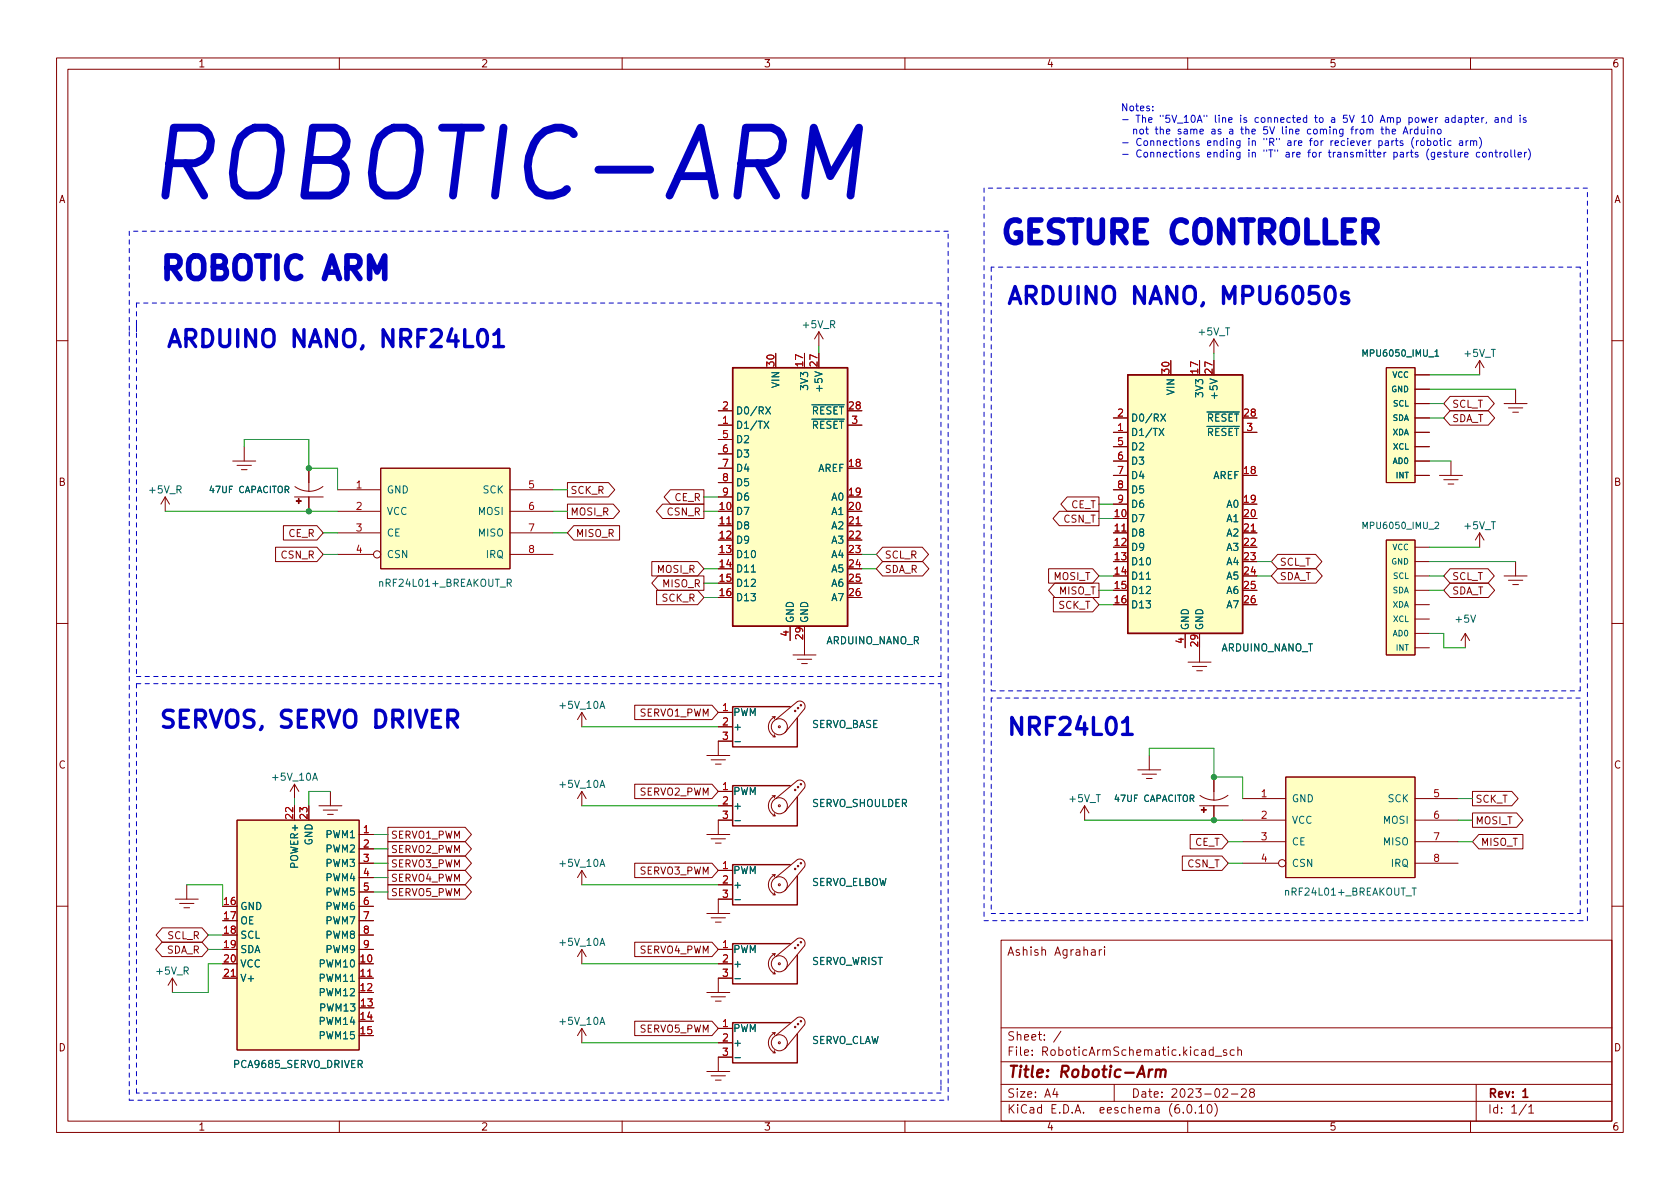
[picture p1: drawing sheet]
<svg xmlns="http://www.w3.org/2000/svg" width="297mm" height="210mm" viewBox="0 0 297 210" stroke-linecap="round" stroke-linejoin="round" font-family="sans-serif">
<g fill="none" stroke="#840000" stroke-width=".18">
<path d="M10 10.2h277v190.1h-277zM12 12.2h273v186.1h-273zM60 10.2v2M110 10.2v2M160 10.2v2M210 10.2v2M260 10.2v2M144.8 58.7l-.8 1.2M144.8 58.7v2.5M144.8 58.7l.7 1.2M214.6 59.9l-.7 1.3M214.6 59.9v2.6"/>
<path d="M214.6 59.9l.8 1.3M10 60.2h2M43.2 79v2.5M127 75.2h2.5M127 72.6h2.5M127 77.7h2.5M149.9 75.2h2.5M196.8 76.4h2.6M196.8 73.9h2.6M196.8 79h2.6M219.7 76.4h2.5M245.1 65h5.1v20.3h-5.1z"/>
<path d="M250.2 76.4h2.5M250.2 73.9h2.5M250.2 79h2.5M250.2 71.4h2.5M250.2 68.8h2.5M250.2 66.3h2.5M256.4 72.6h6.8l1.1 1.3-1.1 1.3h-6.8l-1.1-1.3zM256.4 70.1h6.7l1.1 1.3-1.1 1.2h-6.7l-1.1-1.2zM261.6 63.7l-.7 1.3M261.6 63.7v2.6M261.6 63.7l.8 1.3M265.9 71.4h4.1"/>
<path d="M266.7 72.1h2.5M267.5 72.9h1M268 68.8v2.6M285 60.2h2M29.2 87.9l-.8 1.2M29.2 87.9v2.5M29.2 87.9l.8 1.2M41.1 81.5h4.1M41.9 82.3h2.5M42.7 83.1h1M48.7 96.8h7.3l1.1 1.2-1.1 1.3h-7.3zM50.1 93h5.9l1.1 1.2-1.1 1.3h-5.9z"/>
<path d="M52.1 87.9h5M54.6 82.8v4.1a4.2 4.2 0 0 1-2.5-.9M54.6 87.9v2.5M57.1 86a4.1 4.1 0 0 1-2.5 .9M59.7 94.2h7.6M59.7 86.6h7.6M59.7 90.4h7.6M59.7 98h6.3M67.3 82.8h22.9v17.8h-22.9zM90.2 94.2h7.6M90.2 86.6h7.6M90.2 90.4h7.6"/>
<path d="M90.2 98h7.6M100.3 89.1h8.1l1.1 1.3-1.1 1.3h-8.1zM100.3 85.3h7.3l1.1 1.3-1.1 1.3h-7.3zM101.4 93h8.1v2.5h-8.1l-1.1-1.3zM115.2 99.3h8.1l1.2 1.3-1.2 1.2h-8.1zM117.1 89.1h7.4v2.6h-7.4l-1.1-1.3zM118.5 86.6h6v2.5h-6l-1.1-1.2zM127 87.9h2.5M127 93h2.5M127 80.3h2.5M127 82.8h2.5M127 85.3h2.5"/>
<path d="M149.9 93h2.5M156.1 96.8h7l1.1 1.2-1.1 1.3h-7l-1.2-1.3zM156.1 99.3h7l1.1 1.3-1.1 1.2h-7l-1.2-1.2zM187.3 90.4h7v2.6h-7l-1.1-1.3zM188.7 87.9h5.6v2.5h-5.6l-1.1-1.3zM196.8 94.2h2.6M196.8 81.5h2.6M196.8 84.1h2.6M196.8 86.6h2.6M196.8 89.1h2.6M219.7 94.2h2.5M225.9 98h6.7l1.1 1.3-1.1 1.3h-6.7l-1.1-1.3z"/>
<path d="M245.1 95.5h5.1v20.3h-5.1zM250.2 81.5h2.5M250.2 84.1h2.5M250.2 99.3h2.5M250.2 96.8h2.5M254.5 84.1h4.1M255.3 84.8h2.5M256 85.6h1M256.5 81.5v2.6M261.6 94.2v2.6M261.6 94.2l-.7 1.3M261.6 94.2l.8 1.3"/>
<path d="M268 99.3v2.5M10 110.2h2M116.1 104.4h7.2l1.2 1.3-1.2 1.2h-7.2zM116.4 101.8h8.1v2.6h-8.1l-1.2-1.3zM139.7 110.7v2.6M140.2 115.8h4.1M141 116.6h2.5M141.7 117.3h1M142.2 113.3v2.5M185.4 100.6h7.8l1.1 1.2-1.1 1.3h-7.8zM186.2 105.7h7l1.1 1.2-1.1 1.3h-7zM186.5 103.1h7.8v2.6h-7.8l-1.1-1.3z"/>
<path d="M209.5 112v2.5M210.1 117.1h4M210.8 117.9h2.6M211.6 118.6h1M212.1 114.5v2.6M225.9 100.6h6.8l1.1 1.2-1.1 1.3h-6.8l-1.1-1.3zM250.2 112h2.5M250.2 114.5h2.5M250.2 109.5h2.5M250.2 104.4h2.5M250.2 101.8h2.5M250.2 106.9h2.5"/>
<path d="M256.4 103.1h6.8l1.1 1.3-1.1 1.3h-6.8l-1.1-1.3zM256.4 100.6h6.7l1.1 1.2-1.1 1.3h-6.7l-1.1-1.3zM259.1 112l-.8 1.3M259.1 112v2.5M259.1 112l.7 1.3M265.9 101.8h4.1M266.7 102.6h2.5M267.5 103.4h1M285 110.2h2M52.1 138.7l-.8 1.2M52.1 138.7v2.5M52.1 138.7l.7 1.2"/>
<path d="M58.4 139.9v2.6M102.9 126v2.5M102.9 139.9v2.6M102.9 139.9l-.8 1.3M102.9 139.9l.7 1.3M102.9 126l-.8 1.2M102.9 126l.7 1.2M112.2 138.7h13.7l1.1 1.2-1.1 1.3h-13.7zM112.2 124.7h13.7l1.1 1.3-1.1 1.2h-13.7zM125 133.6h4M125.7 134.4h2.6M126.5 135.1h1"/>
<path d="M127 126h2.5M127 128.5h2.5M127 139.9h2.5M129.5 131.1h-2.5v2.5M136.5 126.7h.5M136.7 130.3h.3M136.9 129.9l.1 .4M137 126.7a1.93 1.93 0 0 0-1.1 1.8 1.93 1.93 0 0 0 1.1 1.8M137 126.7l-.1 .4M137.2 127.2l3.8-3.1a.94 .94 0 0 1 1.1 .1 .94 .94 0 0 1 .1 1.1l-3.4 4.2M201.2 136.1h4M201.9 136.9h2.6"/>
<path d="M202.7 137.7h1M203.2 133.6v2.5M214.6 137.4v4.1M227.3 137.4h22.9v17.8h-22.9zM260.3 139.9h7l1.1 1.3-1.1 1.3h-7zM31 159h4.1M31.7 159.8h2.6M33 156.5v2.5M41.9 145h21.6v40.7h-21.6zM56.4 142.5h4.1M57.1 143.3h2.6M57.9 144h1"/>
<path d="M63.5 152.6h2.5M63.5 147.6h2.5M63.5 150.1h2.5M63.5 155.2h2.5M63.5 157.7h2.5M68.6 151.4h13.6l1.2 1.2-1.2 1.3h-13.6zM68.6 148.8h13.6l1.2 1.3-1.2 1.3h-13.6zM68.6 146.3h13.6l1.2 1.3-1.2 1.2h-13.6zM68.6 153.9h13.6l1.2 1.3-1.2 1.3h-13.6zM68.6 156.5h13.6l1.2 1.2-1.2 1.3h-13.6zM102.9 153.9v2.6M102.9 153.9l-.8 1.3"/>
<path d="M102.9 153.9l.7 1.3M112.2 152.6h13.7l1.1 1.3-1.1 1.3h-13.7zM125 147.6h4M125.7 148.3h2.6M126.5 149.1h1M127 142.5h2.5M127 153.9h2.5M127 156.5h2.5M129.5 159h-2.5v2.5M129.5 145h-2.5v2.6M136.5 154.7h.5M136.5 140.7h.5"/>
<path d="M136.7 158.2h.3M136.7 144.3h.3M136.9 157.9l.1 .3M136.9 143.9l.1 .4M137 154.7a1.93 1.93 0 0 0-1.1 1.8 1.93 1.93 0 0 0 1.1 1.7M137 140.7a1.93 1.93 0 0 0-1.1 1.8 1.93 1.93 0 0 0 1.1 1.8M137 154.7l-.1 .4M137 140.7l-.1 .4M137.2 155.2l3.8-3.2a.94 .94 0 0 1 1.1 .2 .94 .94 0 0 1 .1 1.1l-3.4 4.2M137.2 141.2l3.8-3.2a.94 .94 0 0 1 1.1 .2 .94 .94 0 0 1 .1 1.1l-3.4 4.2M191.8 142.5l-.8 1.3M191.8 142.5v2.5"/>
<path d="M191.8 142.5l.7 1.3M209 151.4h7.1l1.1 1.2-1.1 1.3h-7.1zM210.4 147.6h5.7l1.1 1.2-1.1 1.3h-5.7zM212.1 142.5h5.1M212.2 140.7a4.2 4.2 0 0 0 2.4 .8M214.6 142.5v2.5M217.1 140.6a4.1 4.1 0 0 1-2.5 .9M219.7 141.2h7.6M219.7 145h7.6M219.7 148.8h7.6M219.7 152.6h6.4M250.2 141.2h7.6"/>
<path d="M250.2 145h7.6M250.2 148.8h7.6M250.2 152.6h7.6M260.3 143.8h7.9l1.1 1.2-1.1 1.3h-7.9zM261.5 147.6h7.8v2.5h-7.8l-1.2-1.3zM10 160.2h2M28.6 166.6h7.1l1.1 1.3-1.1 1.3h-7.1l-1.1-1.3zM28.7 164.1h7l1.1 1.2-1.1 1.3h-7l-1.1-1.3zM30.5 173l-.8 1.2M30.5 173v2.5M30.5 173l.7 1.2M32.5 160.5h1"/>
<path d="M39.4 173h2.5M63.5 173h2.5M63.5 160.3h2.5M63.5 162.8h2.5M63.5 165.3h2.5M63.5 167.9h2.5M102.9 167.9v2.5M102.9 167.9l-.8 1.3M102.9 167.9l.7 1.3M112.2 166.6h13.7l1.1 1.3-1.1 1.3h-13.7zM125 161.5h4M125 175.5h4"/>
<path d="M125.7 162.3h2.6M125.7 176.3h2.6M126.5 163.1h1M126.5 177h1M127 167.9h2.5M127 170.4h2.5M129.5 173h-2.5v2.5M136.5 168.7h.5M136.7 172.2h.3M136.9 171.8l.1 .4M137 168.7a1.93 1.93 0 0 0-1.1 1.7 1.93 1.93 0 0 0 1.1 1.8M137 168.7l-.1 .3"/>
<path d="M137.2 169.2l3.8-3.2a.94 .94 0 0 1 1.1 .2 .94 .94 0 0 1 .1 1.1l-3.4 4.1M177 166.3h108v32h-108zM193 168h.6v.9M193.6 168.3l-.5 .1a.29 .29 0 0 0-.2 .2 .29 .29 0 0 0 .2 .3h.5M194.4 167.9v1M194.8 167.9l-.3 .1-.1 .2M195.3 167.4v.2M195.3 167.9v1M285 160.2h2M60 198.3v2M102.9 181.9l-.8 1.2M102.9 181.9v2.5"/>
<path d="M102.9 181.9l.7 1.2M110 198.3v2M112.2 180.6h13.7l1.1 1.3-1.1 1.2h-13.7zM125 189.5h4M125.7 190.2h2.6M126.5 191h1M127 181.9h2.5M127 184.4h2.5M129.5 186.9h-2.5v2.6M136.5 182.6h.5M136.7 186.2h.3M136.9 185.8l.1 .4"/>
<path d="M137 182.6a1.93 1.93 0 0 0-1.1 1.8 1.93 1.93 0 0 0 1.1 1.8M137 182.6l-.1 .4M137.2 183.1l3.8-3.1a.94 .94 0 0 1 1.1 .1 .94 .94 0 0 1 .1 1.1l-3.4 4.2M160 198.3v2M177 194.8h108M177 191.8h108M177 187.8h108M177 181.8h108M186.5 192.5l-.4 1h1M186.9 193v1M187.6 182.4l-1.3 1.9M197 191.8v3"/>
<path d="M210 198.3v2M210.1 195.4l.1-.1a.81 .81 0 0 1 .6 .7 .81 .81 0 0 1-.3 .8h-.1a.81 .81 0 0 1-.6-.6 .81 .81 0 0 1 .3-.8zM211.4 196.7v.1M212 195.8l.4-.5v1.5M212 196.8h.9M213.6 195.4l.2-.1a.81 .81 0 0 1 .6 .7 .81 .81 0 0 1-.3 .8h-.2a.81 .81 0 0 1-.5-.6 .81 .81 0 0 1 .2-.8zM214.5 185.7l-.4-.1-.3 .3v.4l.1 .3h.6M214.5 185.1v1.5M214.8 195.1a1.72 1.72 0 0 1 0 2.3M214.9 186.8h1.1M216.2 192.7l.6-.2 .2 .2 .1 .3-1 1h1M216.9 185.7l-.4-.1-.2 .2 .1 .3 .5 .1v.4h-.6"/>
<path d="M217.7 193.5h1.2M218.2 185.7l-.4-.1-.3 .3v.4l.1 .3h.6M218.9 185.8l.2-.2 .3 .1 .1 .9M218.9 185.1v1.5M219.5 192.7l.6-.2 .2 .2 .1 .3-1 1h1M221.2 193.2l-.3-.3 .1-.2 .2-.2 .4 .1 .2 .2-.1 .2-.6 .2-.2 .3 .1 .4 .2 .1h.4l.2-.3-.1-.4-.2-.1M260 198.3v2M261 191.8v6.5M269.9 195.3l-1.3 1.9M270.3 195.8l.4-.5v1.5M270.3 196.8h.9"/>
<circle cx="66.7" cy="98" r=".63"/>
<circle cx="137.8" cy="128.5" r=".18"/>
<circle cx="137.8" cy="128.5" r="1.42"/>
<circle cx="140.6" cy="139.7" r=".13"/>
<circle cx="140.6" cy="125.7" r=".13"/>
<circle cx="141.1" cy="139.2" r=".13"/>
<circle cx="141.1" cy="125.2" r=".13"/>
<circle cx="141.6" cy="138.7" r=".13"/>
<circle cx="141.6" cy="124.7" r=".13"/>
<circle cx="137.8" cy="142.5" r=".18"/>
<circle cx="137.8" cy="156.5" r=".18"/>
<circle cx="137.8" cy="156.5" r="1.42"/>
<circle cx="137.8" cy="142.5" r="1.42"/>
<circle cx="140.6" cy="153.7" r=".13"/>
<circle cx="141.1" cy="153.2" r=".13"/>
<circle cx="141.6" cy="152.6" r=".13"/>
<circle cx="226.7" cy="152.6" r=".63"/>
<circle cx="137.8" cy="170.4" r=".18"/>
<circle cx="137.8" cy="170.4" r="1.42"/>
<circle cx="140.6" cy="167.6" r=".13"/>
<circle cx="141.1" cy="167.1" r=".13"/>
<circle cx="141.6" cy="166.6" r=".13"/>
<circle cx="137.8" cy="184.4" r=".18"/>
<circle cx="137.8" cy="184.4" r="1.42"/>
<circle cx="140.6" cy="181.6" r=".13"/>
<circle cx="141.1" cy="181.1" r=".13"/>
<circle cx="141.6" cy="180.6" r=".13"/>
</g>
<path d="M269.3 193l.4-.5v1.5M269.3 194h.8" fill="none" stroke="#840000" stroke-width=".3"/>
<path d="M203.8 189.1l-.4 .1-.2 .3M204.4 189.3a.49 .49 0 0 1 .9 .1l-.2 1.1M204.4 189.1l-.1 1.4M205.3 189.4a.5 .5 0 0 1 .7-.2v1.3" fill="none" stroke="#840000" stroke-width=".4"/>
<g fill="#ffffc2" stroke="#ffffc2" stroke-width=".18">
<path d="M199.4 66.3h20.3v45.7h-20.3z"/>
<path d="M245.1 65h5.1v20.3h-5.1z"/>
<path d="M227.3 137.4h22.9v17.8h-22.9z"/>
<path d="M67.3 82.8h22.9v17.8h-22.9z"/>
<path d="M41.9 145h21.6v40.7h-21.6z"/>
<path d="M129.5 65h20.4v45.7h-20.4z"/>
<path d="M245.1 95.5h5.1v20.3h-5.1z"/>
</g>
<path d="M129.5 65h20.4v45.7h-20.4zM199.4 66.3h20.3v45.7h-20.3zM139.7 125h-10.2v7.1h11.5v-5.1M139.7 138.9h-10.2v7.1h11.5v-5M139.7 152.9h-10.2v7.1h11.5v-5.1M139.7 166.9h-10.2v7.1h11.5v-5.1M139.7 180.8h-10.2v7.2h11.5v-5.1" fill="none" stroke="#840000" stroke-width=".25"/>
<g fill="none" stroke="#006464" stroke-width=".18">
<path d="M135.1 74.5l.8 1.3M135.4 71.9l.8 1.3M135.9 74.5l-.8 1.3M136.2 71.9l-.8 1.3M204.9 75.8l.9 1.2M205.2 73.2l.9 1.3M205.8 75.8l-.9 1.2M206.1 73.2l-.9 1.3M253.7 63h.7M89.7 103.1l.6-.1 .1-.2v-.3l-.7-.1v1.3M90 103.1l.4 .6M132.8 101.2h.8"/>
<path d="M202.7 102.4h.7M129.9 131.1h1M129.9 159.1h1M129.9 145.1h1M249.7 157h.7M129.9 173.1h1M129.9 187h1"/>
</g>
<g fill="#840000" stroke="#840000" stroke-width=".18">
<path d="M52.4 88.5h.9v.2h-.9z"/>
<path d="M52.8 88.2h.1v.8h-.1z"/>
<path d="M212.4 143.1h.9v.2h-.9z"/>
<path d="M212.8 142.8h.1v.9h-.1z"/>
</g>
<path d="M84.7 58.6a.72 .72 0 0 1 .8-.3 .72 .72 0 0 1 .5 .6 1.76 1.76 0 0 1-.5 2.4 .77 .77 0 0 1-.9-.6 2.56 2.56 0 0 1 .1-2.1zM87.3 59.1l.6-.4 .3-.4v3M234.6 51a.72 .72 0 0 1 .8-.3 .72 .72 0 0 1 .5 .5 1.76 1.76 0 0 1-.6 2.5 .77 .77 0 0 1-.8-.6 2.56 2.56 0 0 1 .1-2.1zM238.3 51.8l-.7-.1-.3 .1-.1 .3 .1 .4 1 .3 .2 .3-.2 .4-.3 .2h-.5l-.3-.2M87.3 61.3h1.7M79.2 127.2h1.1a.81 .81 0 0 0 .6-.8 .81 .81 0 0 0-.6-.8h-1.1v3M79.9 127.2l1 1.4M198.5 127.7l.3-.1 .5-.7v3M198.5 129.9h1.7" fill="none" stroke="#0000c2" stroke-width=".6"/>
<g fill="none" stroke="#0000c2" stroke-width=".18">
<path d="M203.8 19.5v.1M203.8 18.8v.1M242.2 23l.2-.2 .3 .1 .1 .8M244.2 22.8h.4M244.3 22.4v1.1l.3 .2M245.1 23l.1-.2 .3 .1 .1 .8M245.1 22.4v1.3M246.2 23.3l.6-.2-.1-.2-.4-.1-.1 .2v.6h.5M248 24.9h-.3l-.2 .2 .1 .2 .4 .1v.3h-.5M248.1 23.7l.4-1.3 .4 1.3M248.2 23.3h.6M249.4 22.8v.9"/>
<path d="M249.7 22.8l-.3 .3M250 24.3a1.46 1.46 0 0 0 0 1.9M250.4 24.9v.8M250.7 22.9l-.4-.1-.2 .3 .1 .5h.5M250.7 22.4v1.3M250.8 24.9l-.4 .2M251.3 22.8l.1 .8 .3 .1 .1-.1M251.3 24.9h.3l.2 .2v.4l-.2 .2h-.3l-.1-.2zM251.8 22.8v.9M252.4 24.9h.3l.3 .2-.1 .6h-.5M252.4 24.5v1.2M252.4 22.8v.9"/>
<path d="M253 23l.2-.2 .3 .1 .1 .8M253 22.8v.9M253.6 24.9h.3l.2 .2v.4l-.2 .2h-.3l-.1-.2zM254.2 27.4l.6-.2-.1-.2-.3-.1-.2 .2 .1 .6h.4M254.3 22.9l.3-.1 .2 .3v.3l-.2 .3-.3-.1-.2-.2zM254.5 24.9h.5M254.7 24.5v1.1l.3 .1M255.4 24.5v.1M255.4 24.9v.8M255.6 20.9h.5v.7M255.8 27l-.3-.1-.2 .2v.2l.5 .1v.3h-.5M256.1 21.1l-.4 .1-.2 .1 .2 .3h.4"/>
<path d="M256.2 26.9h.5M256.4 26.5v1.1l.3 .2M256.6 24.9h-.4l-.2 .2 .1 .6h.5M257.1 26.9l.1 .8 .3 .1 .1-.1M257.3 20.9l-.4-.1-.2 .2 .1 .6h.5M257.3 20.4v1.2M257.6 26.9v.9M257.9 20.9h.5v.7M258.1 24.9h.5v.8M258.2 26.9v.9M258.4 21.1l-.4 .1-.2 .1 .2 .3h.4M258.6 25.2l-.4 .1-.2 .1 .2 .3h.4"/>
<path d="M258.6 26.9l-.4 .3M259 27.4l.6-.2-.1-.2-.3-.1-.2 .2v.6h.5M259 20.9l.4-.1 .2 .2-.1 .6h-.5M259 20.8v1.3M259.2 24.9v.8M259.6 24.9l-.4 .2M260 25l.2-.1h.3v.8M260 20.8h.5M260 24.9v.8M260.2 20.4v1.1l.3 .1M260.5 25.1l.2-.2h.3l.1 .8M260.9 21.2l.6-.1-.1-.2-.4-.1-.1 .2v.6h.5"/>
<path d="M261.6 24.3a1.46 1.46 0 0 1 0 1.9M261.6 27l-.3-.1-.3 .3 .2 .5h.4M262 20.8v.8M262.2 27.1l.2-.2 .3 .2 .1 .4-.1 .2-.3 .1-.2-.1zM262.4 20.8l-.4 .2M262.8 21.6l-.1 .2M263.3 27.1l.2-.2 .3 .1 .1 .8M263.3 26.9v.9M264.3 26.9h.5M264.4 20.9h.4l.1 .7M264.5 26.5v1.1l.3 .2M264.9 21.1l-.4 .1-.2 .1 .2 .3h.4"/>
<path d="M265.2 26.9v.9M265.5 20.9l.2-.1 .3 .1v.7M265.5 20.8v.8M265.6 26.9l-.4 .3M266 27.1l.2-.2 .3 .2 .1 .4-.1 .2-.3 .1-.2-.1zM267.1 26.5v1.1l.2 .2M267.2 20.9l-.4-.1-.2 .2 .1 .6h.5M267.2 20.4v1.2M267.8 26.5v1.1l.2 .2M268.4 27.4l.6-.2v-.2l-.4-.1-.2 .2 .1 .6h.5M268.8 20.4v.1M268.8 20.8v.8"/>
<path d="M269.6 26.9v.9M269.8 20.9l-.3-.1-.2 .2 .1 .2 .4 .1v.3h-.5M269.9 26.9l-.3 .3M270.2 26.3a1.46 1.46 0 0 1 0 2"/>
</g>
<g fill="none" stroke="#0000c2" stroke-width=".18" stroke-dasharray=".8 .8">
<path d="M174 33.3v15.2M280.7 33.3h-106.7M22.9 40.9v17.8M22.9 58.7v135.9M24.1 53.6v5.1M24.1 57.4v62.2M166.4 53.6h-142.3M167.6 40.9h-144.7M174 48.5v114.3M175.3 47.2v75M279.4 47.2h-104.1M24.1 119.6h142.3"/>
<path d="M166.4 119.6v-66M24.1 120.9h142.3M166.4 120.9v71.1M175.3 122.2h6.3M175.3 123.4v38.1M181.6 123.4h-6.3M181.6 122.2h97.8M279.4 122.2v-75M279.4 123.4h-97.8M174 162.8h106.7M175.3 161.5h104.1M279.4 161.5v-38.1"/>
<path d="M280.7 162.8v-129.5M22.9 194.6h144.7M24.1 193.3v-72.4M166.4 192v1.3M166.4 193.3h-142.3M167.6 194.6v-153.7"/>
</g>
<g fill="none" stroke="#009600" stroke-width=".18">
<path d="M43.2 79v-1.3h11.4v5.1h5.1v3.8M144.8 61.2v1.3M214.6 62.5v1.2M252.7 71.4h2.6M252.7 68.8h15.3M252.7 66.3h8.9M252.7 73.9h2.6M29.2 90.4h30.5M57.1 98h2.6M57.1 94.2h2.6M97.8 90.4h2.5M97.8 86.6h2.5"/>
<path d="M97.8 94.2h2.5M124.5 90.4h2.5M124.5 87.9h2.5M152.4 98h2.5M194.3 91.7h2.5M194.3 89.1h2.5M222.2 99.3h2.6M252.7 81.5h3.8M252.7 99.3h15.3M252.7 96.8h8.9M124.5 100.6h2.5M124.5 103.1h2.5"/>
<path d="M124.5 105.7h2.5M152.4 100.6h2.5M194.3 101.8h2.5M194.3 104.4h2.5M194.3 106.9h2.5M222.2 101.8h2.6M252.7 101.8h2.6M252.7 104.4h2.6M252.7 112h2.6v2.5h3.8M58.4 139.9h-3.8v2.6M102.9 128.5h24.1M203.2 133.6v-1.3h11.4v5.1h5.1v3.8"/>
<path d="M33 156.5h6.4v3.8M52.1 141.2v1.3M66 152.6h2.6M66 150.1h2.6M66 155.2h2.6M66 157.7h2.6M66 147.6h2.6M102.9 156.5h24.1M102.9 142.5h24.1M191.8 145h27.9M217.2 148.8h2.5M217.2 152.6h2.5"/>
<path d="M257.8 141.2h2.5M257.8 148.8h2.5M257.8 145h2.5M36.8 167.9h2.6M36.8 165.3h2.6M39.4 170.4h-2.6v5.1h-6.3M102.9 170.4h24.1M102.9 184.4h24.1"/>
</g>
<g fill="#009600" stroke="#009600" stroke-width=".18">
<circle cx="214.6" cy="137.4" r=".46"/>
<circle cx="214.6" cy="145" r=".46"/>
<circle cx="54.6" cy="82.8" r=".46"/>
<circle cx="54.6" cy="90.4" r=".46"/>
</g>
<text font-size="16.7" fill="#0000c2" x="25.4" y="35.1">ROBOTIC-ARM</text>
<g font-size="5.6" fill="#0000c2">
<text x="176.5" y="43.1">GESTURE CONTROLLER</text>
<text x="27.9" y="49.4">ROBOTIC ARM</text>
</g>
<g font-size="4.2" fill="#0000c2">
<text x="177.8" y="53.8">ARDUINO NANO, MPU6050s</text>
<text x="29.2" y="61.4">ARDUINO NANO, NRF24L01</text>
<text x="27.9" y="128.7">SERVOS, SERVO DRIVER</text>
<text x="177.8" y="130">NRF24L01</text>
</g>
<text font-size="2.8" fill="#840000" x="178" y="190.6">Title: Robotic-Arm</text>
<g font-size="2.1" fill="#840000">
<text x="178" y="169">Ashish Agrahari</text>
<text x="178" y="184">Sheet: /</text>
<text x="178" y="186.7">File: RoboticArmSchematic.kicad_sch</text>
<text x="178" y="196.9">KiCad E.D.A. eeschema (6.0.10)</text>
<text x="178" y="194.1">Size: A4</text>
<text x="200" y="194.1">Date: 2023-02-28</text>
<text x="263" y="194.1">Rev: 1</text>
<text x="263" y="196.9">Id: 1/1</text>
</g>
<g font-size="1.8" fill="#840000">
<text x="35" y="11.9">1</text>
<text x="85" y="11.9">2</text>
<text x="135" y="11.9">3</text>
<text x="185" y="11.9">4</text>
<text x="235" y="11.9">5</text>
<text x="285" y="11.9">6</text>
<text x="10.3" y="35.9">A</text>
<text x="285.3" y="35.9">A</text>
<text x="256.7" y="74.6">SDA_T</text>
<text x="256.7" y="72.1">SCL_T</text>
<text x="10.3" y="85.9">B</text>
<text x="100.8" y="87.3">SCK_R</text>
<text x="119.3" y="88.6">CE_R</text>
<text x="189.3" y="89.9">CE_T</text>
<text x="285.3" y="85.9">B</text>
<text x="51" y="95">CE_R</text>
<text x="100.8" y="91.1">MOSI_R</text>
<text x="101.8" y="95">MISO_R</text>
<text x="118" y="91.1">CSN_R</text>
<text x="188" y="92.4">CSN_T</text>
<text x="49.7" y="98.8">CSN_R</text>
<text x="116.2" y="101.3">MOSI_R</text>
<text x="156.4" y="98.8">SCL_R</text>
<text x="156.4" y="101.3">SDA_R</text>
<text x="226.2" y="100">SCL_T</text>
<text x="117" y="106.4">SCK_R</text>
<text x="117.2" y="103.8">MISO_R</text>
<text x="186.3" y="102.6">MOSI_T</text>
<text x="187.1" y="107.7">SCK_T</text>
<text x="187.2" y="105.1">MISO_T</text>
<text x="226.2" y="102.6">SDA_T</text>
<text x="256.7" y="105.1">SDA_T</text>
<text x="256.7" y="102.6">SCL_T</text>
<text x="113.1" y="126.7">SERVO1_PWM</text>
<text x="10.3" y="135.9">C</text>
<text x="285.3" y="135.9">C</text>
<text x="113.1" y="140.7">SERVO2_PWM</text>
<text x="260.8" y="141.9">SCK_T</text>
<text x="69.1" y="148.3">SERVO1_PWM</text>
<text x="211.2" y="149.6">CE_T</text>
<text x="260.8" y="145.8">MOSI_T</text>
<text x="261.8" y="149.6">MISO_T</text>
<text x="69.1" y="153.4">SERVO3_PWM</text>
<text x="69.1" y="150.8">SERVO2_PWM</text>
<text x="69.1" y="155.9">SERVO4_PWM</text>
<text x="113.1" y="154.6">SERVO3_PWM</text>
<text x="209.9" y="153.4">CSN_T</text>
<text x="69.1" y="158.5">SERVO5_PWM</text>
<text x="29.6" y="166.1">SCL_R</text>
<text x="29.4" y="168.6">SDA_R</text>
<text x="113.1" y="168.6">SERVO4_PWM</text>
<text x="10.3" y="185.9">D</text>
<text x="113.1" y="182.6">SERVO5_PWM</text>
<text x="285.3" y="185.9">D</text>
<text x="35" y="199.9">1</text>
<text x="85" y="199.9">2</text>
<text x="135" y="199.9">3</text>
<text x="185" y="199.9">4</text>
<text x="235" y="199.9">5</text>
<text x="285" y="199.9">6</text>
</g>
<g font-size="1.8" fill="#0000c2">
<text x="198.1" y="19.7">Notes:</text>
<text x="198.1" y="21.7">- The &quot;5V_10A&quot; line is connected to a 5V 10 Amp power adapter, and is</text>
<text x="199.1" y="23.7">not the same as a the 5V line coming from the Arduino</text>
<text x="198.1" y="25.8">- Connections ending in &quot;R&quot; are for reciever parts (robotic arm)</text>
<text x="198.1" y="27.8">- Connections ending in &quot;T&quot; are for transmitter parts (gesture controller)</text>
</g>
<g font-size="1.8" fill="#006464">
<text x="142.1" y="58">+5V_R</text>
<text x="212" y="59.3">+5V_T</text>
<text x="259" y="63.1">+5V_T</text>
<text x="137.8" y="68.5" transform="rotate(-90 137.8 68.5)">VIN</text>
<text x="142.9" y="68.7" transform="rotate(-90 142.9 68.7)">3V3</text>
<text x="145.4" y="68.7" transform="rotate(-90 145.4 68.7)">+5V</text>
<text x="207.6" y="69.7" transform="rotate(-90 207.6 69.7)">VIN</text>
<text x="212.7" y="69.9" transform="rotate(-90 212.7 69.9)">3V3</text>
<text x="215.3" y="70" transform="rotate(-90 215.3 70)">+5V</text>
<text x="130" y="75.8">D1/TX</text>
<text x="130" y="73.3">D0/RX</text>
<text x="142.1" y="73.3">~{RESET}</text>
<text x="142.1" y="75.8">~{RESET}</text>
<text x="199.9" y="77.1">D1/TX</text>
<text x="199.9" y="74.5">D0/RX</text>
<text x="211.9" y="74.5">~{RESET}</text>
<text x="211.9" y="77.1">~{RESET}</text>
<text x="130" y="78.4">D2</text>
<text x="130" y="80.9">D3</text>
<text x="130" y="83.4">D4</text>
<text x="144.5" y="83.4">AREF</text>
<text x="199.9" y="79.6">D2</text>
<text x="199.9" y="82.2">D3</text>
<text x="26.5" y="87.2">+5V_R</text>
<text x="68.3" y="87.2">GND</text>
<text x="85.4" y="87.2">SCK</text>
<text x="130" y="86">D5</text>
<text x="130" y="88.5">D6</text>
<text x="147.1" y="88.5">A0</text>
<text x="199.9" y="84.7">D4</text>
<text x="199.9" y="87.2">D5</text>
<text x="199.9" y="89.8">D6</text>
<text x="214.4" y="84.7">AREF</text>
<text x="216.9" y="89.8">A0</text>
<text x="68.3" y="91.1">VCC</text>
<text x="68.3" y="94.9">CE</text>
<text x="84.6" y="91.1">MOSI</text>
<text x="84.6" y="94.9">MISO</text>
<text x="130" y="91.1">D7</text>
<text x="130" y="93.6">D8</text>
<text x="147.1" y="91.1">A1</text>
<text x="147.1" y="93.6">A2</text>
<text x="199.9" y="92.3">D7</text>
<text x="199.9" y="94.9">D8</text>
<text x="216.9" y="92.3">A1</text>
<text x="216.9" y="94.9">A2</text>
<text x="259" y="93.6">+5V_T</text>
<text x="68.3" y="98.7">CSN</text>
<text x="86" y="98.7">IRQ</text>
<text x="130" y="96.1">D9</text>
<text x="130" y="98.7">D10</text>
<text x="130" y="101.2">D11</text>
<text x="147.1" y="96.1">A3</text>
<text x="147.1" y="98.7">A4</text>
<text x="147.1" y="101.2">A5</text>
<text x="199.9" y="97.4">D9</text>
<text x="199.9" y="99.9">D10</text>
<text x="216.9" y="97.4">A3</text>
<text x="216.9" y="99.9">A4</text>
<text x="67.4" y="103.8">nRF24L01+_BREAKOUT_R</text>
<text x="130" y="103.8">D12</text>
<text x="130" y="106.3">D13</text>
<text x="147.1" y="103.8">A6</text>
<text x="147.1" y="106.3">A7</text>
<text x="199.9" y="102.5">D11</text>
<text x="199.9" y="105">D12</text>
<text x="199.9" y="107.6">D13</text>
<text x="216.9" y="102.5">A5</text>
<text x="216.9" y="105">A6</text>
<text x="216.9" y="107.6">A7</text>
<text x="140.3" y="110.2" transform="rotate(-90 140.3 110.2)">GND</text>
<text x="142.9" y="110.2" transform="rotate(-90 142.9 110.2)">GND</text>
<text x="146" y="113.9">ARDUINO_NANO_R</text>
<text x="210.2" y="111.5" transform="rotate(-90 210.2 111.5)">GND</text>
<text x="212.7" y="111.5" transform="rotate(-90 212.7 111.5)">GND</text>
<text x="257.5" y="110.1">+5V</text>
<text x="215.8" y="115.2">ARDUINO_NANO_T</text>
<text x="99.2" y="125.3">+5V_10A</text>
<text x="129.6" y="126.6">PWM</text>
<text x="129.6" y="129.2">+</text>
<text x="143.4" y="128.7">SERVO_BASE</text>
<text x="48.4" y="138">+5V_10A</text>
<text x="99.2" y="139.3">+5V_10A</text>
<text x="129.6" y="140.6">PWM</text>
<text x="129.6" y="143.1">+</text>
<text x="143.5" y="142.7">SERVO_SHOULDER</text>
<text x="189.1" y="141.9">+5V_T</text>
<text x="228.3" y="141.9">GND</text>
<text x="245.4" y="141.9">SCK</text>
<text x="55.2" y="149.5" transform="rotate(-90 55.2 149.5)">GND</text>
<text x="57.7" y="148.2">PWM1</text>
<text x="228.3" y="145.7">VCC</text>
<text x="228.3" y="149.5">CE</text>
<text x="244.7" y="145.7">MOSI</text>
<text x="244.7" y="149.5">MISO</text>
<text x="52.7" y="153.3" transform="rotate(-90 52.7 153.3)">POWER+</text>
<text x="57.7" y="150.7">PWM2</text>
<text x="57.7" y="153.3">PWM3</text>
<text x="57.7" y="155.8">PWM4</text>
<text x="99.2" y="153.3">+5V_10A</text>
<text x="129.6" y="154.6">PWM</text>
<text x="228.3" y="153.3">CSN</text>
<text x="246" y="153.3">IRQ</text>
<text x="42.4" y="160.9">GND</text>
<text x="57.7" y="158.4">PWM5</text>
<text x="57.7" y="160.9">PWM6</text>
<text x="129.6" y="157.1">+</text>
<text x="143.3" y="156.7">SERVO_ELBOW</text>
<text x="227.5" y="158.4">nRF24L01+_BREAKOUT_T</text>
<text x="42.4" y="163.4">OE</text>
<text x="42.4" y="166">SCL</text>
<text x="57.7" y="163.4">PWM7</text>
<text x="57.7" y="166">PWM8</text>
<text x="99.2" y="167.3">+5V_10A</text>
<text x="27.8" y="172.3">+5V_R</text>
<text x="42.4" y="168.5">SDA</text>
<text x="42.4" y="171.1">VCC</text>
<text x="42.4" y="173.6">V+</text>
<text x="56.7" y="171.1">PWM10</text>
<text x="56.7" y="173.6">PWM11</text>
<text x="57.7" y="168.5">PWM9</text>
<text x="129.6" y="168.5">PWM</text>
<text x="129.6" y="171.1">+</text>
<text x="143.4" y="170.6">SERVO_WRIST</text>
<text x="56.7" y="176.1">PWM12</text>
<text x="56.8" y="178.9">PWM13</text>
<text x="56.7" y="181.2">PWM14</text>
<text x="56.7" y="183.8">PWM15</text>
<text x="99.2" y="181.2">+5V_10A</text>
<text x="129.6" y="182.5">PWM</text>
<text x="129.6" y="185">+</text>
<text x="143.3" y="184.6">SERVO_CLAW</text>
<text x="41.5" y="188.8">PCA9685_SERVO_DRIVER</text>
</g>
<g font-size="1.8" fill="#a90000">
<text x="136.9" y="64.7" transform="rotate(-90 136.9 64.7)">30</text>
<text x="142" y="64.7" transform="rotate(-90 142 64.7)">17</text>
<text x="144.5" y="64.7" transform="rotate(-90 144.5 64.7)">27</text>
<text x="206.8" y="66" transform="rotate(-90 206.8 66)">30</text>
<text x="211.8" y="66" transform="rotate(-90 211.8 66)">17</text>
<text x="214.4" y="66" transform="rotate(-90 214.4 66)">27</text>
<text x="127.8" y="74.9">1</text>
<text x="127.8" y="72.4">2</text>
<text x="127.8" y="77.5">5</text>
<text x="150.1" y="72.4">28</text>
<text x="150.6" y="74.9">3</text>
<text x="197.6" y="76.2">1</text>
<text x="197.6" y="73.7">2</text>
<text x="220" y="73.7">28</text>
<text x="220.5" y="76.2">3</text>
<text x="127.8" y="80">6</text>
<text x="127.8" y="82.5">7</text>
<text x="150.1" y="82.5">18</text>
<text x="197.6" y="78.7">5</text>
<text x="197.6" y="81.3">6</text>
<text x="197.6" y="83.8">7</text>
<text x="220" y="83.8">18</text>
<text x="63" y="86.4">1</text>
<text x="93.5" y="86.4">5</text>
<text x="127.8" y="85.1">8</text>
<text x="127.8" y="87.6">9</text>
<text x="150.1" y="87.6">19</text>
<text x="197.6" y="86.4">8</text>
<text x="197.6" y="88.9">9</text>
<text x="220" y="88.9">19</text>
<text x="63" y="90.2">2</text>
<text x="63" y="94">3</text>
<text x="93.5" y="90.2">6</text>
<text x="93.5" y="94">7</text>
<text x="127.3" y="90.2">10</text>
<text x="127.3" y="92.7">11</text>
<text x="127.3" y="95.2">12</text>
<text x="150.1" y="90.2">20</text>
<text x="150.1" y="92.7">21</text>
<text x="150.1" y="95.2">22</text>
<text x="197.1" y="91.4">10</text>
<text x="197.1" y="94">11</text>
<text x="220" y="91.4">20</text>
<text x="220" y="94">21</text>
<text x="63" y="97.8">4</text>
<text x="93.5" y="97.8">8</text>
<text x="127.3" y="97.8">13</text>
<text x="127.3" y="100.3">14</text>
<text x="150.1" y="97.8">23</text>
<text x="150.1" y="100.3">24</text>
<text x="197.1" y="96.5">12</text>
<text x="197.1" y="99.1">13</text>
<text x="197.1" y="101.6">14</text>
<text x="220" y="96.5">22</text>
<text x="220" y="99.1">23</text>
<text x="220" y="101.6">24</text>
<text x="127.3" y="102.9">15</text>
<text x="127.3" y="105.4">16</text>
<text x="150.1" y="102.9">25</text>
<text x="150.1" y="105.4">26</text>
<text x="197.1" y="104.1">15</text>
<text x="197.1" y="106.7">16</text>
<text x="220" y="104.1">25</text>
<text x="220" y="106.7">26</text>
<text x="139.4" y="112.5" transform="rotate(-90 139.4 112.5)">4</text>
<text x="142" y="113" transform="rotate(-90 142 113)">29</text>
<text x="209.3" y="113.8" transform="rotate(-90 209.3 113.8)">4</text>
<text x="211.8" y="114.3" transform="rotate(-90 211.8 114.3)">29</text>
<text x="127.8" y="125.7">1</text>
<text x="127.8" y="128.3">2</text>
<text x="127.8" y="130.8">3</text>
<text x="127.8" y="139.7">1</text>
<text x="127.8" y="142.2">2</text>
<text x="223" y="141">1</text>
<text x="253.5" y="141">5</text>
<text x="51.8" y="144.7" transform="rotate(-90 51.8 144.7)">22</text>
<text x="54.4" y="144.7" transform="rotate(-90 54.4 144.7)">23</text>
<text x="64.3" y="147.3">1</text>
<text x="64.3" y="149.9">2</text>
<text x="127.8" y="144.8">3</text>
<text x="223" y="144.8">2</text>
<text x="223" y="148.6">3</text>
<text x="253.5" y="144.8">6</text>
<text x="253.5" y="148.6">7</text>
<text x="64.3" y="152.4">3</text>
<text x="64.3" y="154.9">4</text>
<text x="127.8" y="153.7">1</text>
<text x="223" y="152.4">4</text>
<text x="253.5" y="152.4">8</text>
<text x="39.7" y="160">16</text>
<text x="64.3" y="157.5">5</text>
<text x="64.3" y="160">6</text>
<text x="127.8" y="156.2">2</text>
<text x="127.8" y="158.7">3</text>
<text x="39.7" y="162.6">17</text>
<text x="39.7" y="165.1">18</text>
<text x="39.7" y="167.6">19</text>
<text x="64.3" y="162.6">7</text>
<text x="64.3" y="165.1">8</text>
<text x="64.3" y="167.6">9</text>
<text x="127.8" y="167.6">1</text>
<text x="39.7" y="170.2">20</text>
<text x="39.7" y="172.7">21</text>
<text x="63.8" y="170.2">10</text>
<text x="63.8" y="172.7">11</text>
<text x="127.8" y="170.2">2</text>
<text x="127.8" y="172.7">3</text>
<text x="63.8" y="175.3">12</text>
<text x="63.9" y="178">13</text>
<text x="63.8" y="180.3">14</text>
<text x="63.8" y="182.9">15</text>
<text x="127.8" y="181.6">1</text>
<text x="127.8" y="184.1">2</text>
<text x="127.8" y="186.7">3</text>
</g>
<g font-size="1.6" fill="#006464">
<text x="241.3" y="63">MPU6050_IMU_1</text>
<text x="37.2" y="87.2">47UF CAPACITOR</text>
<text x="241.3" y="93.5">MPU6050_IMU_2</text>
<text x="197.2" y="141.8">47UF CAPACITOR</text>
</g>
<g font-size="1.4" fill="#006464">
<text x="246" y="69.3">GND</text>
<text x="246.2" y="66.8">VCC</text>
<text x="246.3" y="71.9">SCL</text>
<text x="246.2" y="74.4">SDA</text>
<text x="246.2" y="77">XDA</text>
<text x="246.3" y="82">AD0</text>
<text x="246.3" y="79.5">XCL</text>
<text x="246.9" y="84.6">INT</text>
<text x="246" y="99.8">GND</text>
<text x="246.2" y="97.3">VCC</text>
<text x="246.2" y="104.9">SDA</text>
<text x="246.2" y="107.4">XDA</text>
<text x="246.3" y="102.4">SCL</text>
<text x="246.3" y="112.5">AD0</text>
<text x="246.3" y="110">XCL</text>
<text x="246.9" y="115.1">INT</text>
</g>
</svg>
